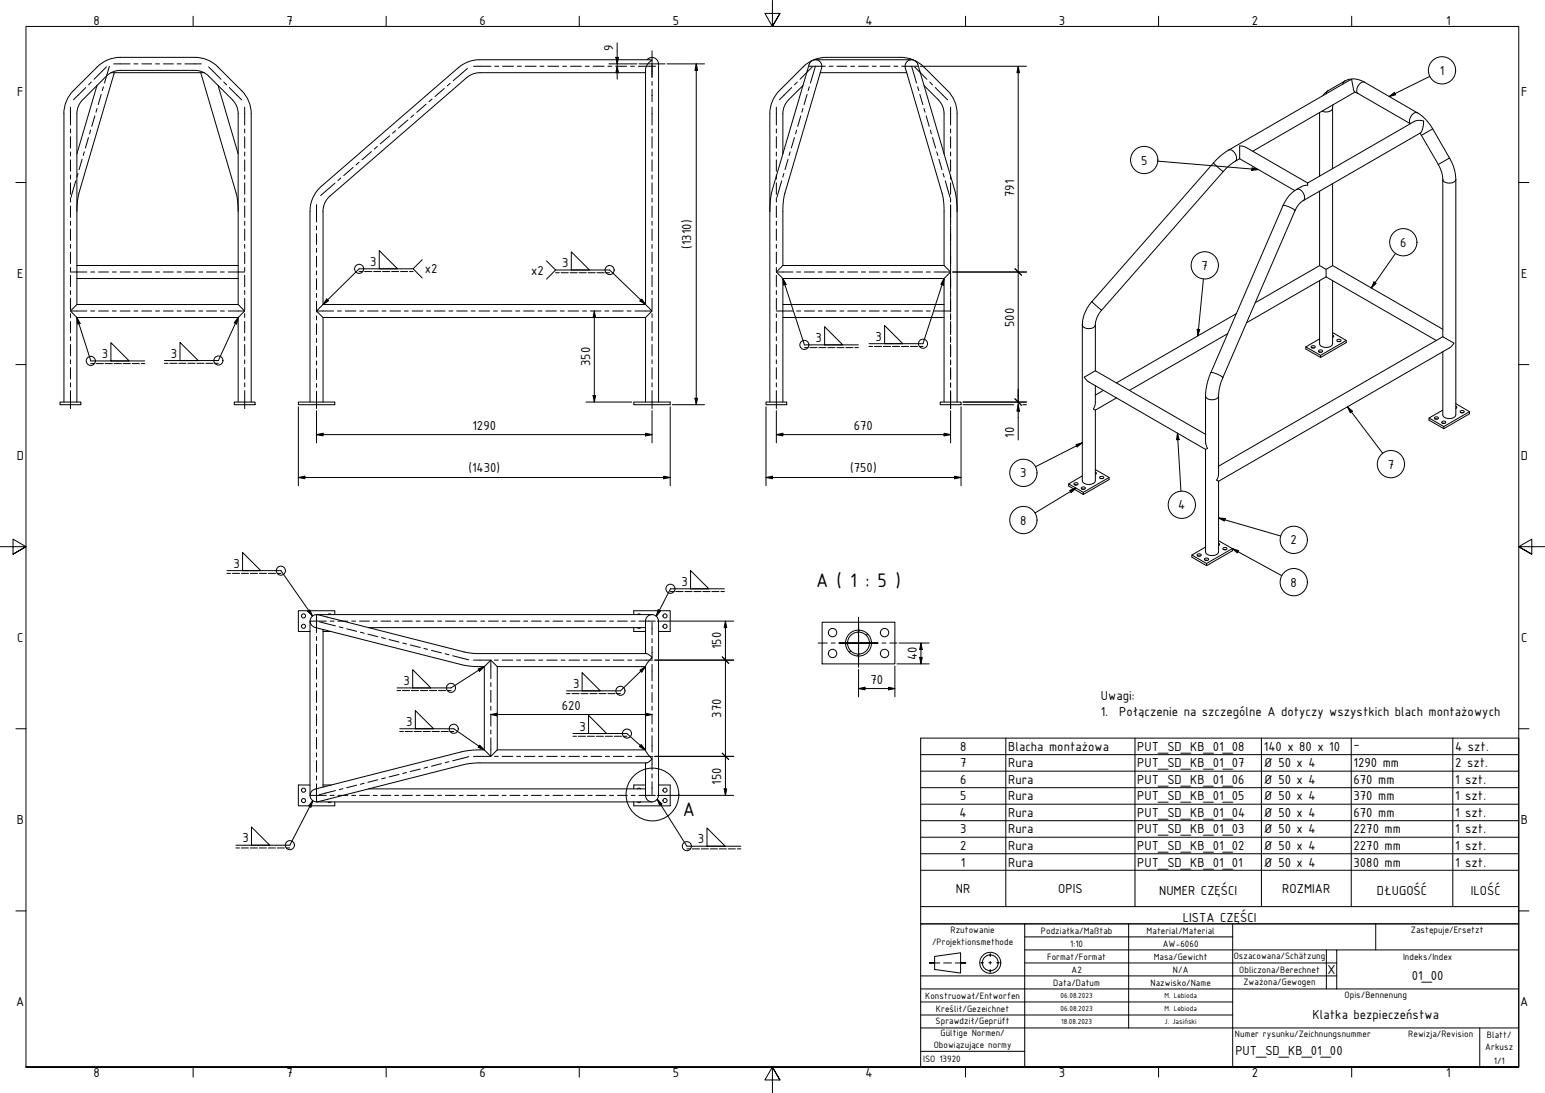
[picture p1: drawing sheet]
<svg xmlns="http://www.w3.org/2000/svg" width="594mm" height="420mm" viewBox="0 0 594 420" stroke-linecap="round" stroke-linejoin="round" font-family="sans-serif">
<!-- layer: Hatch (ISO) -->
<path d="M326 246.8l-.8 .8M327.2 250.1l-.6 .6M330.4 251.4l-.7 .7M330.6 242.3l-.8 .8M333.6 243.7l-.5 .6M335.1 246.7l-.8 .8" fill="none" stroke="#000" stroke-width=".38"/>
<!-- layer: Visible (ISO) -->
<g fill="none" stroke="#000" stroke-width=".38">
<path d="M31.8 38.4a7.5 7.5 0 0 0-2.2 5.3v73.4M37.3 32.9l-7.7 26.3M37.4 25.7l-9.2 9.1a12.5 12.5 0 0 0-3.6 8.9M42.7 27.9h35.8M44 27.9l-13.7 46.4-.5 3-.2 3.9M74.9 22h-28.7a12.5 12.5 0 0 0-8.8 3.7M74.9 27.1h-28.7a7.5 7.5 0 0 0-5.3 2.2l-9.1 9.1M74.9 22a12.5 12.5 0 0 1 8.9 3.7M74.9 27.1a7.5 7.5 0 0 1 5.3 2.2l9.2 9.1a7.6 7.6 0 0 1 2.2 5.3v73.4M77.2 27.9l13.6 46.4 .6 3 .2 3.9M83.8 25.7l9.1 9.1a12.5 12.5 0 0 1 3.7 8.9v110.9M83.9 32.9l7.7 26.3"/>
<path d="M248.2 27.9h-63.6a7.8 7.8 0 0 0-5.1 1.9l-52.7 45.6a7.5 7.5 0 0 0-2.6 5.8v35.9M248.8 23a2.49 2.49 0 0 1 2.7-.8 2.49 2.49 0 0 1 1.7 2.4M253.2 24.6v130M299.7 34.8a12.5 12.5 0 0 0-3.7 8.9v110.9M308.8 32.9l-5.6 5.5a7.5 7.5 0 0 0-2.2 5.3v15.5M308.8 25.7l-9.1 9.2M311.1 24.8l-14.3 48.9-.6 3.5-.2 4M311.1 24.8a2.49 2.49 0 0 1 3.1-1.7 2.49 2.49 0 0 1 1.7 3.1l-14.4 49.4-.5 4.6v21.9M313.5 23h37M315.4 27.9h33.3M352.9 24.8a2.49 2.49 0 0 0-3.1-1.7 2.49 2.49 0 0 0-1.7 3.1l14.4 49.4 .5 4.6v21.9M352.9 24.8l14.3 48.5 .6 3.9 .2 4"/>
<path d="M355.2 25.7l9.2 9.1a12.5 12.5 0 0 1 3.6 8.9v110.9M355.2 25.7a12.5 12.5 0 0 0-8.8-3.7h-28.7a12.5 12.5 0 0 0-8.9 3.7M355.3 32.9l5.5 5.5M360.8 38.4a7.5 7.5 0 0 1 2.2 5.3v15.5M508.7 36.8l1.7-1.8 6.8-3.9a7.4 7.4 0 0 1 7.5 .5l20.3 11.8a16.6 16.6 0 0 1 5.9 6.1l6.5 11.2a17.3 17.3 0 0 1 2.4 8.3v90.5a2.89 2.89 0 0 1-5 0v-24.3M521 35.4l-39.3 22.7M24.6 43.7v110.9M507.4 43.3v24.4M512.6 40.3l-.2 24.5M542.3 47.6l-20.1-11.7a1.76 1.76 0 0 1-1.7-1.5l-.7-3.8-47.3 27.1a23.9 23.9 0 0 0-5.9 5l-46.7 53.2a14.3 14.3 0 0 0-3.7 9v59.9a2.89 2.89 0 0 0 5 0v-27.1M546 51.2l7 12a11.8 11.8 0 0 1 1.8 5.8v60.4M476.7 61l-3.1 1.9-3 2.7-47 53.6a8.9 8.9 0 0 0-2.4 5.7v17.6"/>
<path d="M476.7 61v-4.9l1.3 .1 24.8 14.1M476.7 61l21.2 12.3M502.8 70.3l41-23.6a4.9 4.9 0 0 1 3.6-.2l-.3 2.8-.9 1.8-45.1 26a8 8 0 0 0-3.2 3.9l-27.7 64.2a19 19 0 0 0-1.6 7v30.2l-.8 2.2 .8 .4 88.9-51.4 1.5-1.7-4.2-2.5M502.8 70.3v.9l-2.2 .4-1.9 1.2a12.8 12.8 0 0 0-5.3 6.2l-27.8 64.2a22.9 22.9 0 0 0-2.1 9v17.9l.8 2.2-.8 .5M507.4 73.5v28.6M512.4 70.6v31.5M29.6 117.1l-2.5 2.5 2.5 2.5M29.6 117.1h62l2.5 2.5-2.5 2.5h-62M29.6 107.1h62M29.6 102.1h62M248.2 117.1v-90.3a4.8 4.8 0 0 1 2.5-3.6l-.7-.2h-65.4a12.6 12.6 0 0 0-8.4 3l-52.7 45.6a12.6 12.6 0 0 0-4.3 9.6v73.4M248.2 117.1l2.5 2.5-2.5 2.5"/>
<path d="M248.2 117.1h-124l-2.5 2.5 2.5 2.5h124M301 107.1v47.5M301 117.1h62M363 102.1l2.5 2.5-2.5 2.5M363 102.1h-62l-2.5 2.5 2.5 2.5h62M363 107.1v47.5M507.4 107.9v24.2a2.89 2.89 0 0 0 5 0v-24.2M507.4 102.1l2.5 1.4v2.9M507.4 102.1l-24.8 14.3M509.9 106.4l-30.6 17.7M509.9 106.4l42.4 24.5M512.4 102.1l-2.5 1.4"/>
<path d="M512.4 102.1l42.4 24.5M29.6 122.1v32.5M91.6 122.1v32.5M124.2 122.1v32.5M248.2 122.1v32.5M301 122.1h62M472.1 128.3l-37.8 21.8M475.4 120.6l-46.1 26.6M502.1 133.4l5.7 3.2M504.3 133.1l.5-.2a.58 .58 0 0 1 .8 0 .58 .58 0 0 1 0 .8 .58 .58 0 0 1-.8 .1l-.5-.2zM504.6 133.7h.7M507 134.8a.74 .74 0 0 1 .9-.4 .74 .74 0 0 1 .5 .9l-1.1 .1z"/>
<path d="M507.4 135.4h.7M507.4 130.3l-5.3 3.1v.8l5.7 3.2v-.8l9.9-5.7M512.4 128.8l.4 .5-.4 .3M512.4 127.8l5.3 3.1v.8l-9.9 5.7M514.1 130.7l.6-.3a.58 .58 0 0 1 .8 .1 .58 .58 0 0 1 0 .7 .58 .58 0 0 1-.8 .1l-.4-.1zM514.5 131.3h.7M554.8 129.4l-86.2 49.8M23.1 154.6h8v1h-8zM90.1 154.6h8v1h-8zM114.7 154.6h14v1h-14zM243.7 154.6h14v1h-14zM294.5 154.6h8v1h-8z"/>
<path d="M361.5 154.6h8v1h-8zM421.2 148.3v6.7l-.8 2.2 .8 .5M421.2 142.5l-4.3 2.5 1.3 1.5 45.3 26.3M421.2 142.5l42.3 24.5M424.3 150.1l-3.1 1.8M429.3 153l-8.1 4.7M554.8 157.7l-5.3 3v.8l5.7 3.3v-.8l9.8-5.7M559.8 156.2l.4 .3-.4 .5M559.8 155.2l5.2 3.1v.8l-9.8 5.7M561.5 158l.6-.2a.58 .58 0 0 1 .8 0 .58 .58 0 0 1 0 .8 .58 .58 0 0 1-.8 .1l-.5-.2zM561.8 158.6h.8M463.5 172.8v39.3a2.89 2.89 0 0 0 5.1 0v-27.1"/>
<path d="M549.5 160.7l5.7 3.3M551.6 160.5a.75 .75 0 0 1 .9-.3 .75 .75 0 0 1 .5 .8l-1.1 .1zM552 161.1h.7M554.5 162.1a.68 .68 0 0 1 .9-.4 .68 .68 0 0 1 .3 1h-1.1zM554.8 162.7h.7M410.9 186l5.7 3.3M413 185.8l.6-.2a.57 .57 0 0 1 .7 0 .57 .57 0 0 1 .1 .7 .57 .57 0 0 1-.8 .2l-.6-.3zM413.3 186.4h.8M415.9 187.4l.5-.2a.58 .58 0 0 1 .8 0 .58 .58 0 0 1 0 .8 .58 .58 0 0 1-.7 .1l-.6-.2zM416.2 188h.7M416.2 183l-5.3 3v.8l5.7 3.3v-.8l9.9-5.7M421.2 181.5l.4 .4-.4 .4"/>
<path d="M421.2 180.5l5.3 3.1v.8l-9.9 5.7M423 183.2l.5-.1a.6 .6 0 0 1 .8 .1 .6 .6 0 0 1-.1 .8 .6 .6 0 0 1-.8 0l-.5-.3zM423.3 184h.7M458.3 213.4l5.6 3.2M460.4 213.1l.5-.2a.57 .57 0 0 1 .8 0 .57 .57 0 0 1 .1 .8 .57 .57 0 0 1-.8 .1l-.7-.3zM460.7 213.7h.8M463.2 214.8l.6-.3a.58 .58 0 0 1 .8 .1 .58 .58 0 0 1 0 .7 .58 .58 0 0 1-.8 .1l-.6-.2zM463.5 215.4h.8M463.5 210.3l-5.2 3.1v.8l5.6 3.3v-.9l10-5.7M468.6 208.9l.4 .4-.4 .4M468.6 207.9l5.3 3v.8l-10 5.8M470.3 210.7l.6-.2a.57 .57 0 0 1 .7 0 .57 .57 0 0 1 .1 .8 .57 .57 0 0 1-.8 0l-.6-.2z"/>
<path d="M470.6 211.3h.8M119.2 238.8v67M121.7 236.3h129M126.1 236.3l.6-.3 .6 .3M128.7 236.3v-1.5h-14v7.9h4.5M243.7 236.3v-1.5h14v7.9h-4.5M245.1 236.3l.6-.3 .6 .3M316.1 239.2h28v16h-28zM124.2 242v60.5M124.2 242.7h3.1M141.7 241.3h106.5M186.2 256.3l-4.1-.1-4.1-.5-56.9-14.5a2.49 2.49 0 0 1-1.8-3.1 2.49 2.49 0 0 1 3-1.8l58.2 14.7 2.8 .2h65.3l1.3 .8a.76 .76 0 0 1 .7 .7 .76 .76 0 0 1-.6 .8l-1.8 2.5v32.4l1.9 2.7a.76 .76 0 0 1 .5 .9 .76 .76 0 0 1-.8 .6l-1.1 .7h-65l-3.2 .2-58.2 14.7a2.49 2.49 0 0 1-3-1.8 2.49 2.49 0 0 1 1.8-3l56.6-14.4 3.9-.6 4.6-.1"/>
<path d="M191.2 256.3h57M243.7 241.3v1.4h4.5M245.1 241.2l.6 .3 .6-.3M248.2 251.2v-12.5a2.5 2.5 0 0 1 2.5-2.4 2.5 2.5 0 0 1 2.5 2.5v67a2.49 2.49 0 0 1-2.5 2.5 2.49 2.49 0 0 1-2.5-2.5v-12.5M186.2 288.3l2.5 2.5 2.5-2.5M186.2 288.3v-32l2.5-2.5 2.5 2.5v32M191.2 288.3h57M119.2 301.8h-4.5v8h14v-1.5M121.7 308.3h129M124.2 301.8h3.1M126.1 308.2l.6 .3 .6-.3M141.7 303.2h106.5"/>
<path d="M245.1 308.2l.6 .3 .6-.3M245.1 303.3l.6-.3 .6 .3M248.2 301.8h-4.5v1.4M253.2 301.8h4.5v8h-14v-1.5"/>
<circle cx="116.7" cy="236.8" r=".79"/>
<circle cx="255.7" cy="236.8" r=".79"/>
<circle cx="116.7" cy="240.8" r=".79"/>
<circle cx="255.7" cy="240.8" r=".79"/>
<circle cx="320.1" cy="251.2" r="1.61"/>
<circle cx="320.1" cy="243.2" r="1.61"/>
<circle cx="330.1" cy="247.2" r="5"/>
<circle cx="330.1" cy="247.2" r="4.2"/>
<circle cx="340.1" cy="251.2" r="1.61"/>
<circle cx="340.1" cy="243.2" r="1.61"/>
<circle cx="116.7" cy="303.8" r=".79"/>
<circle cx="116.7" cy="307.7" r=".79"/>
<circle cx="255.7" cy="303.8" r=".79"/>
<circle cx="255.7" cy="307.7" r=".79"/>
</g>
<!-- layer: Visible Narrow (ISO) -->
<g fill="none" stroke="#000" stroke-width=".38">
<path d="M510.7 34.9l-.8 1.2M517.2 31.1l-.9 1.2M524.7 31.6a2.88 2.88 0 0 0-2.5 4.3M472.5 57.7a2.91 2.91 0 0 1 3 3.2l-.5 1.1M512.4 41.6a2.9 2.9 0 0 1-4 1.1M545 43.4a2.9 2.9 0 0 0-3 3.2l.3 1M550.9 49.5l-4.3 2.5M466.6 62.7l3.8 3.2M493.4 79l2.6 .7 1.9 1.3M498.7 72.8a2.99 2.99 0 0 1 2.6 4.2l-.2 .1M554.8 69a2.95 2.95 0 0 0 4.3 1l.7-1M557.4 60.7l-4.4 2.5"/>
<path d="M419.9 115.9l3.7 3.3M416.2 124.9a2.89 2.89 0 0 0 5 0M463.5 152.2a2.89 2.89 0 0 0 5.1 0M465.6 143.2l2.9 .8 1.7 1.2"/>
</g>
<!-- layer: Detail Boundary (ISO) -->
<circle cx="250.9" cy="305.4" r="10.1" fill="none" stroke="#000" stroke-width=".38"/>
<!-- layer: Symbol (ISO) -->
<g fill="none" stroke="#000" stroke-width=".38">
<path d="M534.2 37.1l2-1.6 .4 .9zM549.8 29.4l-15.6 7.7M445.2 61.9l38.7 3.3M481.4 64.5l2.5 .7-2.6 .3zM145.8 96.3l7.1 7h-7.1zM162.3 99.8l-3.4 3.5 3.4 3.6M219.7 96.8l7 7h-7zM536.6 97.4l-9.3 13.3M125.6 114.9l.7 .7-2.1 1.5zM138.1 104.4h1.4M140.2 104.4h2.7M143.7 104.4h2.7"/>
<path d="M147.1 104.4h2.8M150.6 104.4h2.7M154 104.4h2.8M157.5 104.4h1.4M158.9 103.3h-20.8l-13.9 13.8M210.1 100.3l3.5 3.5-3.5 3.5M213.6 103.8h20.8l13.8 13.3M213.6 104.8h1.5M215.7 104.8h2.8M219.2 104.8h2.8M222.6 104.8h2.8M226.1 104.8h2.8"/>
<path d="M229.6 104.8h2.7M233 104.8h1.4M246.8 115l1.4 2.1-2.1-1.4zM301 107.1l1.3 2.2-1 .3zM301 107.1l4 12.4M305.1 119.7l4.2 12.9h20.8M359 119.7l-4.1 12.4h-20.7M363 107.1l-.3 2.5-.9-.3zM363 107.1l-4 12.4M462.7 107.2l-2.1 21.9M528.3 108.4l.8 .5-1.8 1.8zM29.6 122.1l1.2 2.2-1 .3z"/>
<path d="M29.6 122.1l5.3 16.6h20.8M34.9 139.8h1.4M37 139.8h2.8M40.4 139.8h2.8M42.7 131.7l7 7h-7zM43.9 139.8h2.8M47.3 139.8h2.8M50.8 139.8h2.8M54.3 139.8h1.4M63.2 139.7h1.4M65.3 139.7h2.8M68.8 139.7h2.7"/>
<path d="M69.2 131.6l7 7h-7zM72.2 139.7h2.8M75.7 139.7h2.8M79.1 139.7h2.8M82.6 139.7h1.4M91.6 122.1l-.6 2.4-.9-.4zM91.6 122.1l-7.6 16.5h-20.8M309.3 133.6h1.4M311.4 133.6h2.7M314.9 133.6h2.7M317.1 125.6l7 7h-7zM318.3 133.6h2.8"/>
<path d="M321.8 133.6h2.7M325.2 133.6h2.8M328.7 133.6h1.4M334.2 133.2h1.3M336.2 133.2h2.8M339.7 133.2h2.7M340.1 125.1l7 7h-7zM343.1 133.2h2.8M346.6 133.2h2.8M350.1 133.2h2.7M353.5 133.2h1.4M460.3 126.6l1 .1-.7 2.4z"/>
<path d="M518.1 156.4l1.9 1.7-.8 .6zM518.1 156.4l13.6 17.8M413.7 170.9l2.5-.7-2 1.6zM416.2 170.2l-18.1 9.2M452.8 166.5l.6 2.5-1 .1zM452.8 166.5l1.3 22.3M411.3 188.5l2.4-.9-1.8 1.8zM413.7 187.6l-15.7 9.6M468.6 199.1l2.5 .2-.3 1zM468.6 199.1l23.9 7M87.3 219.4h20.7l12.2 17.4M93.3 212.4l7 7h-7z"/>
<path d="M265.5 219.3l7.1 7h-7.1zM473.9 210.9l2.4 .8-.5 .8zM473.9 210.9l19 10.4M87.3 220.4h1.4M89.4 220.4h2.7M92.8 220.4h2.8M96.3 220.4h2.7M99.7 220.4h2.8M103.2 220.4h2.7M106.6 220.4h1.4M118.3 235l.8-.5 1.1 2.3zM253 234.4l1 .5-1.7 2z"/>
<path d="M257.8 227.4h1.4M259.9 227.4h2.7M263.3 227.4h2.8M266.8 227.4h2.8M270.3 227.4h2.7M273.7 227.4h2.8M277.2 227.4h1.4M278.6 226.3h-20.8l-5.5 10.6M158.7 257.4l7 7h-7zM183.8 257.2l2.4-.9-1.8 1.7zM186.2 256.3l-12.8 8.1h-20.7M223.8 258.6l7 7h-7z"/>
<path d="M246.1 257.6l2.1-1.3-1.4 2zM248.2 256.3l-9.6 9.3h-20.8M152.7 265.5h1.4M154.7 265.5h2.8M158.2 265.5h2.8M159.7 273.2l7 6.9h-7zM161.6 265.5h2.8M165.1 265.5h2.8M168.6 265.5h2.7M172 265.5h1.4M217.8 266.6h1.4M219.9 266.6h2.8"/>
<path d="M223.4 266.6h2.7M226.3 275l7 7h-7zM226.8 266.6h2.8M230.3 266.6h2.7M233.8 266.6h2.7M237.2 266.6h1.4M153.7 280.1h20.8l11.7 8.2M153.7 281.2h1.4M155.8 281.2h2.8M159.2 281.2h2.8M162.7 281.2h2.8M166.2 281.2h2.7"/>
<path d="M169.6 281.2h2.8M173.1 281.2h1.4M184.4 286.4l1.8 1.9-2.3-1zM220.3 282h20.8l7 6.3M220.3 283h1.4M222.4 283h2.7M225.8 283h2.8M229.3 283h2.8M232.8 283h2.7M236.2 283h2.8M239.7 283h1.4M246.6 286.2l1.5 2.1-2.2-1.3z"/>
<path d="M354 290.1h230M354 296.4h230M386.8 283.7v64.8M436.4 283.7v64.8M485 283.7v64.8M519.6 283.7v64.8M558.6 283.7v64.8M96.7 317.9l7 7h-7zM120.3 307.8l-.7 2.5-.9-.5zM120.3 307.8l-8.9 17.1h-20.7M252.7 307.2l1.8 1.9-.9 .5zM252.7 307.2l11.4 18.1h20.8"/>
<path d="M271.9 318.3l7 7h-7zM354 302.8h230M354 309.1h230M354 315.5h230M90.7 326h1.4M92.8 326h2.7M96.2 326h2.8M99.7 326h2.7M103.2 326h2.7M106.6 326h2.8M110.1 326h1.3M264.1 326.3h1.4"/>
<path d="M266.2 326.3h2.8M269.6 326.3h2.8M273.1 326.3h2.8M276.5 326.3h2.8M280 326.3h2.8M283.5 326.3h1.4M354 334.5h230v-50.8h-230v64.8M354 321.8h230M354 328.2h230M584 334.5v14h-230M354 348.5v6.6h230v-6.6"/>
<circle cx="554.5" cy="27" r="5.2"/>
<circle cx="440" cy="61.5" r="5.2"/>
<circle cx="539.6" cy="93.1" r="5.2"/>
<circle cx="138.1" cy="103.3" r="1.75"/>
<circle cx="234.4" cy="103.8" r="1.75"/>
<circle cx="463.2" cy="102" r="5.2"/>
<circle cx="34.9" cy="138.7" r="1.75"/>
<circle cx="84" cy="138.6" r="1.75"/>
<circle cx="309.3" cy="132.6" r="1.75"/>
<circle cx="354.9" cy="132.1" r="1.75"/>
<circle cx="534.8" cy="178.4" r="5.2"/>
<circle cx="393.5" cy="181.8" r="5.2"/>
<circle cx="393.5" cy="199.9" r="5.2"/>
<circle cx="454.4" cy="194" r="5.2"/>
<circle cx="108" cy="219.4" r="1.75"/>
<circle cx="497.5" cy="207.5" r="5.2"/>
<circle cx="257.8" cy="226.3" r="1.75"/>
<circle cx="497.5" cy="223.8" r="5.2"/>
<circle cx="173.4" cy="264.4" r="1.75"/>
<circle cx="238.6" cy="265.6" r="1.75"/>
<circle cx="174.5" cy="280.2" r="1.75"/>
<circle cx="241.1" cy="282" r="1.75"/>
<circle cx="111.5" cy="324.9" r="1.75"/>
<circle cx="264.1" cy="325.3" r="1.75"/>
</g>
<!-- layer: Border (ISO) -->
<g fill="none" stroke="#000" stroke-width=".38">
<path d="M74.3 6.2v4M148.5 6.2v4M222.7 6.2v4M297 .1v10.1l-2.9-5h5.8l-2.9 5 2.9-5M371.3 6.2v4M445.5 6.2v4M519.7 6.2v4M6.1 70.2h3.9M584 70.2h3.9M6.1 140.2h3.9M584 140.2h3.9M0 210.1h10l-5-2.8v5.7l5-2.9-5 2.9"/>
<path d="M594 210.1h-10l5-2.8v5.7l-5-2.9 5 2.9M6.1 280.1h3.9M584 280.1h3.9M6.1 350.2h3.9M584 350.2h3.9M10 410.2v-400h574v400h-574h574M74.3 410.2v3.9M148.5 410.2v3.9M222.7 410.2v3.9M299.9 415.1l-2.9-4.9 2.9 4.9h-5.8l2.9-4.9v10M371.3 410.2v3.9M445.5 410.2v3.9"/>
<path d="M519.7 410.2v3.9"/>
</g>
<!-- layer: Title (ISO) -->
<g fill="none" stroke="#000" stroke-width=".38">
<path d="M354 355.1h230v55.1h-230zM394 355.1v55.1M434 355.1v40M474 355.1v55.1M529 355.1v10.1M354 375.1h160M359.4 370.2h-2h4M359.4 367.7l10-1.4v7.8l-10-1.4zM362.9 370.2h3M367.3 370.2h4.1h-2M377.7 370.1h-.5h1M380.3 370.1h.9"/>
<path d="M380.8 372.7v1v-.5M380.8 366.6v1v-.5M380.8 369.6v1M383.8 370.1h-.5h1M394 365.2h120v15h-160M394 370.2h120M394 360.2h80M510 365.2v15M514 365.2h70M354 395.1h230M354 390.2h120M354 385.2h120"/>
<path d="M514 380.2h70M569 395.1v15.1M354 404.1h40"/>
<circle cx="380.8" cy="370.1" r="4"/>
<circle cx="380.8" cy="370.1" r="3.1"/>
</g>
<!-- layer: Dimension (ISO) -->
<g fill="none" stroke="#000" stroke-width=".38">
<path d="M237.3 16.5v13.9M234.1 24.6h10.8M236.8 22h1l-.5 2.6zM237.3 25.5l.5 2.4h-1zM256.5 24.6h14.4M267.7 24.6l.5 2.5h-1zM267.7 24.6v131M353.8 25.5h40.9M391.5 25.5v143.6M391.5 25.5l.5 2.4h-1zM228.5 119.6l.5 2.5h-1zM228.5 119.6v35"/>
<path d="M366.3 104.6h28.4M390.3 103.3l2.5 2.5M114.7 156.4v30.3M121.7 157.9v12.4M225.4 154.6h17.5M228 152h1l-.5 2.6zM250.7 157.9v12.4M257.7 156.4v30.3M258.5 155.6h12.4M267.2 153.1h1l-.5 2.5zM294.5 156.4v30.3M298.5 157.9v12.4"/>
<path d="M365.5 157.9v12.4M369.5 156.4v30.3M370.3 154.6h24.4M370.3 155.6h19.5M390.3 153.3l2.5 2.5M391.5 155.6l.5 2.4h-1zM391.5 149.5v5.1M393.3 155.6h1.4M121.7 167.1l2.5-.6v1.1zM121.7 167.1h129M248.2 166.5l2.5 .6-2.5 .5zM298.5 167.1l2.5-.6v1.1z"/>
<path d="M298.5 167.1h67M363 166.5l2.5 .6-2.5 .5zM114.7 183.6l2.5-.5v.9zM114.7 183.6h143M255.2 183.1l2.5 .5-2.5 .4zM294.5 183.6l2.5-.5v.9zM294.5 183.6h75M367 183.1l2.5 .5-2.5 .4zM252.8 238.8h29.3M278.9 238.8v67M278.9 238.8l.5 2.5h-1zM251.7 253.8h30.4"/>
<path d="M277.7 252.5l2.5 2.5M330.1 257.4v10.5M344.1 256v11.9M344.9 255.2h12.4M345.7 247.2h11.6M353.6 252.7h1l-.5 2.5zM354.1 247.2l.5 2.5h-1zM354.1 247.2v8M188.7 274.7l2.5-.5v1zM188.7 274.7h62M248.2 274.2l2.5 .5-2.5 .5zM330.1 264.7l2.5-.5v1z"/>
<path d="M330.1 264.7h14M341.6 264.2l2.5 .5-2.5 .5zM251.7 290.8h30.4M277.7 289.5l2.5 2.5M252.8 305.8h29.3M278.4 303.2h1l-.5 2.6z"/>
</g>
<g fill="#000">
<path d="M236.8 22h1l-.5 2.6zM237.3 25.5l.5 2.4h-1zM267.7 24.6l.5 2.5h-1zM391.5 25.5l.5 2.4h-1zM228.5 119.6l.5 2.5h-1zM228 152h1l-.5 2.6zM267.2 153.1h1l-.5 2.5zM391.5 155.6l.5 2.4h-1zM121.7 167.1l2.5-.6v1.1zM248.2 166.5l2.5 .6-2.5 .5zM298.5 167.1l2.5-.6v1.1zM363 166.5l2.5 .6-2.5 .5z"/>
<path d="M114.7 183.6l2.5-.5v.9zM255.2 183.1l2.5 .5-2.5 .4zM294.5 183.6l2.5-.5v.9zM367 183.1l2.5 .5-2.5 .4zM278.9 238.8l.5 2.5h-1zM353.6 252.7h1l-.5 2.5zM354.1 247.2l.5 2.5h-1zM188.7 274.7l2.5-.5v1zM248.2 274.2l2.5 .5-2.5 .5zM330.1 264.7l2.5-.5v1zM341.6 264.2l2.5 .5-2.5 .5zM278.4 303.2h1l-.5 2.6z"/>
</g>
<!-- layer: Centerline (ISO) -->
<g fill="none" stroke="#000" stroke-width=".38">
<path d="M33 33.7l-4.8 4.7M35.1 31.5l-1.1 1.1M38.9 36.3l-1.2 4M39.8 33.4l-.5 1.4M40.9 25.7l-4.7 4.8M42.1 25.5l-1.9 6.4M43.7 24.6h6.3M51.5 24.6h1.5M54.5 24.6h3.8M59.8 24.6h1.5M62.8 24.6h3.8M68.1 24.6h1.5"/>
<path d="M71.1 24.6h6.3M80.2 25.7l4.8 4.8M86 31.5l1.1 1.1M88.2 33.7l4.7 4.7M166.1 38.1l-1.1 1M170.9 34l-3.6 3.1M173.1 32l-1.1 1M179.7 26.3l-5.5 4.7M182.1 25.5h6.7M190.3 25.5h1.5M193.3 25.5h4.1M199 25.5h1.4"/>
<path d="M202 25.5h4.2M207.6 25.5h1.6M210.6 25.5h4.2M216.4 25.5h1.5M219.4 25.5h4.2M225.1 25.5h1.5M228.1 25.5h4.2M233.8 25.5h1.5M236.7 25.5h4.2M242.5 25.5h1.4M245.5 25.5h6.7M250.7 25v4.8"/>
<path d="M250.7 31.3v1.5M250.7 34.3v4.8M304.4 33.7l-4.7 4.7M306.6 31.5l-1.1 1.1M310.3 36.3l-1.1 4M311 25.5h6.3M311.2 33.4l-.4 1.4M312.3 25.7l-4.7 4.8M313.5 25.5l-1.9 6.4M318.8 25.5h1.5M321.8 25.5h3.8M327.1 25.5h1.5"/>
<path d="M330.1 25.5h3.8M335.4 25.5h1.5M338.4 25.5h3.8M343.7 25.5h1.5M346.7 25.5h6.3M350.6 25.5l1.8 6.4M351.7 25.7l4.7 4.8M352.8 33.4l.5 1.4M353.7 36.3l1.2 4M357.5 31.5l1.1 1.1M359.6 33.7l4.7 4.7M27.1 41.2v6.9"/>
<path d="M27.1 49.6v1.5M27.1 52.6v4.3M27.1 58.5v1.4M32.4 58.3l-.4 1.5M34 52.9l-1.2 4M34.9 50l-.5 1.5M36.5 44.6l-1.2 4M37.3 41.7l-.4 1.4M94.1 41.2v6.9M94.1 49.6v1.5M94.1 52.6v4.3M94.1 58.5v1.4"/>
<path d="M142.8 58.3l-3.6 3.1M145.1 56.3l-1.2 1M149.8 52.2l-3.6 3.1M152.1 50.2l-1.1 1M156.8 46.1l-3.6 3.1M159.1 44.2l-1.1 1M163.8 40.1l-3.6 3.1M250.7 41.2v6.9M250.7 49.6v1.5M250.7 52.6v4.3M250.7 58.5v1.4M298.5 41.2v6.9"/>
<path d="M298.5 49.6v1.5M298.5 52.6v4.3M298.5 58.5v1.4M303.8 58.3l-.4 1.5M305.5 52.9l-1.2 4M306.3 50l-.4 1.5M307.9 44.6l-1.2 4M308.8 41.7l-.5 1.4M355.3 41.7l.4 1.4M356.1 44.6l1.2 4M357.7 50l.4 1.5M358.6 52.9l1.2 4"/>
<path d="M360.2 58.3l.4 1.5M365.5 41.2v6.9M365.5 49.6v1.5M365.5 52.6v4.3M365.5 58.5v1.4M27.1 61.5v4.3M27.1 67.3v1.5M27.1 70.3v4.4M27.1 76.2v1.5M27.1 79.2v4.4M29.1 69.5l-1.8 6.5M30 66.7l-.4 1.4"/>
<path d="M31.6 61.2l-1.2 4M94.1 61.5v4.3M94.1 67.3v1.5M94.1 70.3v4.4M94.1 76.2v1.5M94.1 79.2v4.4M121.7 78.7v6.6M128.8 70.4l-5.5 4.8M131.1 68.4l-1.2 1M135.8 64.3l-3.6 3.2M138.1 62.4l-1.2 1M250.7 61.5v4.3"/>
<path d="M250.7 67.3v1.5M250.7 70.3v4.4M250.7 76.2v1.5M250.7 79.2v4.4M298.5 61.5v4.3M298.5 67.3v1.5M298.5 70.3v4.4M298.5 76.2v1.5M298.5 79.2v4.4M300.6 69.5l-1.9 6.5M301.4 66.7l-.4 1.4M303 61.2l-1.2 4"/>
<path d="M361 61.2l1.2 4M362.6 66.7l.4 1.4M363.5 69.5l1.8 6.5M365.5 61.5v4.3M365.5 67.3v1.5M365.5 70.3v4.4M365.5 76.2v1.5M365.5 78.7v7.9M27.1 85.1v1.5M27.1 88.1v4.3M27.1 93.9v1.5M27.1 96.9v4.4"/>
<path d="M94.1 85.1v1.5M94.1 88.1v4.3M94.1 93.9v1.5M94.1 96.9v4.4M121.7 86.9v1.4M121.7 89.9v4.1M121.7 95.5v1.5M121.7 98.5v4.2M250.7 85.1v1.5M250.7 88.1v4.3M250.7 93.9v1.5M250.7 96.9v4.4"/>
<path d="M298.5 85.1v1.5M298.5 88.1v4.3M298.5 93.9v1.5M298.5 96.9v4.4M365.5 86.9v15.8M27.1 104.6h6.3M27.1 119.6h6.3M27.1 102.8v1.5M27.1 105.8v4.4M27.1 111.7v1.5M27.1 114.7v4.4M34.9 104.6h1.5"/>
<path d="M34.9 119.6h1.5M37.9 104.6h3.8M37.9 119.6h3.8M43.2 104.6h1.5M43.2 119.6h1.5M46.2 104.6h3.8M46.2 119.6h3.8M51.5 104.6h1.5M51.5 119.6h1.5M54.5 104.6h3.8M54.5 119.6h3.8M59.8 104.6h1.5"/>
<path d="M59.8 119.6h1.5M62.8 104.6h3.8M62.8 119.6h3.8M68.1 104.6h1.5M68.1 119.6h1.5M71.2 104.6h3.8M71.2 119.6h3.8M76.4 104.6h1.6M76.4 119.6h1.6M79.4 104.6h3.9M79.4 119.6h3.9M84.8 104.6h1.5"/>
<path d="M84.8 119.6h1.5M87.8 104.6h6.3M87.8 119.6h6.3M94.1 102.8v1.5M94.1 105.8v4.4M94.1 111.7v1.5M94.1 114.7v4.4M121.7 119.6h6.6M121.7 104.1v1.6M121.7 107.1v4.2M121.7 112.8v1.5M121.7 115.8v4.1"/>
<path d="M129.8 119.6h1.5M132.8 119.6h4M138.4 119.6h1.4M141.4 119.6h4M146.9 119.6h1.5M149.9 119.6h4.1M155.5 119.6h1.5M158.5 119.6h4.1M164 119.6h1.6M167 119.6h4.1M172.6 119.6h1.5M175.6 119.6h4.1"/>
<path d="M181.2 119.6h1.5M184.2 119.6h4M189.8 119.6h1.4M192.8 119.6h4M198.3 119.6h1.5M201.3 119.6h4.1M206.9 119.6h1.5M209.9 119.6h4.1M215.4 119.6h1.6M218.4 119.6h4.1M224 119.6h1.5M227 119.6h4.1"/>
<path d="M232.6 119.6h1.5M235.6 119.6h4M241.2 119.6h1.4M244.2 119.6h6.5M250.7 102.8v1.5M250.7 105.8v4.4M250.7 111.7v1.5M250.7 114.7v4.4M298.5 104.6h6.3M298.5 119.6h6.3M298.5 102.8v1.5M298.5 105.8v4.4"/>
<path d="M298.5 111.7v1.5M298.5 114.7v4.4M306.3 104.6h1.5M306.3 119.6h1.5M309.3 104.6h3.9M309.3 119.6h3.9M314.6 104.6h1.6M314.6 119.6h1.6M317.6 104.6h3.9M317.6 119.6h3.9M323 104.6h1.4M323 119.6h1.4"/>
<path d="M326 104.6h3.8M326 119.6h3.8M331.3 104.6h1.5M331.3 119.6h1.5M334.3 104.6h3.8M334.3 119.6h3.8M339.6 104.6h1.5M339.6 119.6h1.5M342.6 104.6h3.8M342.6 119.6h3.8M347.9 104.6h1.5M347.9 119.6h1.5"/>
<path d="M350.9 104.6h3.8M350.9 119.6h3.8M356.2 104.6h1.5M356.2 119.6h1.5M359.2 104.6h6.3M359.2 119.6h6.3M365.5 102.8v2.9M365.5 105.8v5.5M365.5 111.7v2.6M365.5 114.7v5.2M27.1 120.6v1.5M27.1 123.6v4.4"/>
<path d="M27.1 129.4v1.6M27.1 132.4v4.4M27.1 138.3v1.5M94.1 120.6v1.5M94.1 123.6v4.4M94.1 129.4v1.6M94.1 132.4v4.4M94.1 138.3v1.5M121.7 121.5v1.4M121.7 124.5v4.1M121.7 130.1v1.5M121.7 133.1v4.2"/>
<path d="M121.7 138.7v1.6M250.7 120.6v1.5M250.7 123.6v4.4M250.7 129.4v1.6M250.7 132.4v4.4M250.7 138.3v1.5M298.5 120.6v1.5M298.5 123.6v4.4M298.5 129.4v1.6M298.5 132.4v4.4M298.5 138.3v1.5M365.5 120.6v2.3"/>
<path d="M365.5 123.6v5M365.5 129.4v2.2M365.5 132.4v4.9M365.5 138.3v2M27.1 141.3v4.4M27.1 147.2v1.5M27.1 150.2v6.9M94.1 141.3v4.4M94.1 147.2v1.5M94.1 150.2v6.9M121.7 141.7v4.2M121.7 147.4v1.5"/>
<path d="M121.7 150.4v6.7M250.7 141.3v4.4M250.7 147.2v1.5M250.7 150.2v6.9M298.5 141.3v4.4M298.5 147.2v1.5M298.5 150.2v6.9M365.5 141.3v4.6M365.5 147.2v1.7M365.5 150.2v6.9M119.2 238.8h6.3M121.7 236.3v6.9"/>
<path d="M122.8 239l6.2 1.6M127 238.8h1.5M130 238.8h3.7M135.3 238.8h1.4M138.3 238.8h3.7M143.5 238.8h1.5M146.5 238.8h3.8M151.8 238.8h1.5M154.8 238.8h3.7M160.1 238.8h1.4M163.1 238.8h3.7M168.3 238.8h1.5"/>
<path d="M171.3 238.8h3.8M176.6 238.8h1.5M179.6 238.8h3.7M184.9 238.8h1.4M187.9 238.8h3.7M193.1 238.8h1.5M196.1 238.8h3.8M201.4 238.8h1.5M204.4 238.8h3.7M209.6 238.8h1.5M212.6 238.8h3.8M217.9 238.8h1.5"/>
<path d="M220.9 238.8h3.8M226.2 238.8h1.5M229.2 238.8h3.7M234.4 238.8h1.5M237.4 238.8h3.8M242.7 238.8h1.5M245.7 238.8h6.3M250.7 239.2v4.8M121.7 244.7v1.5M121.7 247.7v4.4M121.7 253.6v1.5M121.7 256.6v4.5"/>
<path d="M130.4 241l1.5 .3M133.3 241.7l3.8 1M138.6 243l1.4 .4M141.5 243.8l3.8 1M146.7 245.1l1.5 .4M149.6 245.9l3.8 .9M154.9 247.2l1.4 .3M157.8 247.9l3.8 1M163 249.3l1.5 .3M165.9 250l3.8 1M171.2 251.3l1.4 .4M174.1 252.1l6.2 1.5"/>
<path d="M182.1 253.8h6.5M188.7 253.8v7.1M190.1 253.8h1.5M193.1 253.8h4.1M198.6 253.8h1.6M201.6 253.8h4.1M207.2 253.8h1.5M210.2 253.8h4M215.8 253.8h1.4M218.8 253.8h4M224.3 253.8h1.5M227.3 253.8h4.1"/>
<path d="M232.8 253.8h1.6M235.8 253.8h4.1M241.4 253.8h1.5M244.4 253.8h6.5M250.7 245.5v1.5M250.7 248.5v4.8M250.7 255.4v6.3M121.7 262.6v1.5M121.7 265.6v4.4M121.7 271.5v1.5M121.7 274.5v4.4M188.7 262.4v1.5"/>
<path d="M188.7 265.4v4.6M188.7 271.5v1.5M188.7 274.5v4.6M250.7 263.2v1.5M250.7 266.2v3.8M250.7 271.5v1.5M250.7 274.5v3.8M250.7 279.8v1.5M121.7 280.5v1.4M121.7 283.5v4.4M121.7 289.4v1.5M121.7 292.4v4.4"/>
<path d="M121.7 298.3v1.5M145.3 299.8l-3.8 .9M148.2 299l-1.5 .4M153.4 297.7l-3.8 1M156.3 297l-1.4 .3M161.6 295.6l-3.8 1M164.5 294.9l-1.5 .4M169.7 293.5l-3.8 1M172.6 292.8l-1.4 .4M180.3 290.9l-6.2 1.6M182.1 290.8h6.5M188.7 280.6v1.6"/>
<path d="M188.7 283.6v7.2M190.1 290.8h1.5M193.1 290.8h4.1M198.6 290.8h1.6M201.6 290.8h4.1M207.2 290.8h1.5M210.2 290.8h4M215.8 290.8h1.4M218.8 290.8h4M224.3 290.8h1.5M227.3 290.8h4.1M232.8 290.8h1.6"/>
<path d="M235.8 290.8h4.1M241.4 290.8h1.5M244.4 290.8h6.5M250.7 282.8v6.3M250.7 291.2v4.8M250.7 297.5v1.5M119.2 305.8h6.3M121.7 301.3v7M127 305.8h1.5M129 303.9l-6.2 1.6M130 305.8h3.7M131.9 303.2l-1.5 .3"/>
<path d="M135.3 305.8h1.4M137.1 301.8l-3.8 1M138.3 305.8h3.7M140 301.1l-1.4 .4M143.5 305.8h1.5M146.5 305.8h3.8M151.8 305.8h1.5M154.8 305.8h3.7M160.1 305.8h1.4M163.1 305.8h3.7M168.3 305.8h1.5M171.3 305.8h3.8"/>
<path d="M176.6 305.8h1.5M179.6 305.8h3.7M184.9 305.8h1.4M187.9 305.8h3.7M193.1 305.8h1.5M196.1 305.8h3.8M201.4 305.8h1.5M204.4 305.8h3.7M209.6 305.8h1.5M212.6 305.8h3.8M217.9 305.8h1.5M220.9 305.8h3.8"/>
<path d="M226.2 305.8h1.5M229.2 305.8h3.7M234.4 305.8h1.5M237.4 305.8h3.8M242.7 305.8h1.5M245.7 305.8h6.3M250.7 300.5v4.8"/>
</g>
<!-- layer: Center Mark (ISO) -->
<path d="M250.7 19.5v10.1M245.7 24.6h10M330.1 237.2v10v-7.5M314.6 247.2h3.5M319.6 247.2h1.5M322.6 247.2h7.5h-7.5M330.1 254.7v-7.5v9.3M337.6 247.2h-7.5h7.5M339.1 247.2h1.5M342.1 247.2h2.8" fill="none" stroke="#000" stroke-width=".38"/>
<!-- layer: Symbol (ISO) -->
<g fill="#000">
<path d="M534.2 37.1l2-1.6 .4 .9zM481.4 64.5l2.5 .7-2.6 .3zM125.6 114.9l.7 .7-2.1 1.5zM246.8 115l1.4 2.1-2.1-1.4zM301 107.1l1.3 2.2-1 .3zM363 107.1l-.3 2.5-.9-.3zM528.3 108.4l.8 .5-1.8 1.8zM29.6 122.1l1.2 2.2-1 .3zM91.6 122.1l-.6 2.4-.9-.4zM460.3 126.6l1 .1-.7 2.4zM518.1 156.4l1.9 1.7-.8 .6zM413.7 170.9l2.5-.7-2 1.6z"/>
<path d="M452.8 166.5l.6 2.5-1 .1zM411.3 188.5l2.4-.9-1.8 1.8zM468.6 199.1l2.5 .2-.3 1zM473.9 210.9l2.4 .8-.5 .8zM118.3 235l.8-.5 1.1 2.3zM253 234.4l1 .5-1.7 2zM183.8 257.2l2.4-.9-1.8 1.7zM246.1 257.6l2.1-1.3-1.4 2zM184.4 286.4l1.8 1.9-2.3-1zM246.6 286.2l1.5 2.1-2.2-1.3zM120.3 307.8l-.7 2.5-.9-.5zM252.7 307.2l1.8 1.9-.9 .5z"/>
</g>
<g font-size="8.1">
<text x="313.8" y="225.6">A ( 1 : 5 )</text>
<text x="262.6" y="313.7">A</text>
</g>
<g font-size="5.4">
<text x="35.9" y="9.8">8</text>
<text x="110.1" y="9.8">7</text>
<text x="184.4" y="9.8">6</text>
<text x="258.7" y="9.8">5</text>
<text x="332.7" y="9.8">4</text>
<text x="407.1" y="9.8">3</text>
<text x="481.4" y="9.8">2</text>
<text x="556" y="9.8">1</text>
<text x="235.7" y="19.7" transform="rotate(-90 235.7 19.7)">9</text>
<text x="553.6" y="28.8">1</text>
<text x="6.6" y="36.9">F</text>
<text x="584.9" y="36.9">F</text>
<text x="438.7" y="63.3">5</text>
<text x="389.9" y="75.8" transform="rotate(-90 389.9 75.8)">791</text>
<text x="265.7" y="95.7" transform="rotate(-90 265.7 95.7)">(1310)</text>
<text x="538.4" y="94.9">6</text>
<text x="6.6" y="106.9">E</text>
<text x="142.3" y="102.3">3</text>
<text x="163.4" y="105.1">x2</text>
<text x="204.2" y="105.6">x2</text>
<text x="216.1" y="102.7">3</text>
<text x="462" y="103.8">7</text>
<text x="584.9" y="106.9">E</text>
<text x="389.9" y="125.7" transform="rotate(-90 389.9 125.7)">500</text>
<text x="313.5" y="131.6">3</text>
<text x="336.7" y="131.1">3</text>
<text x="39.2" y="137.7">3</text>
<text x="65.7" y="137.5">3</text>
<text x="226.9" y="140.7" transform="rotate(-90 226.9 140.7)">350</text>
<text x="181.7" y="165.5">1290</text>
<text x="328.3" y="165.5">670</text>
<text x="389.9" y="168.3" transform="rotate(-90 389.9 168.3)">10</text>
<text x="6.5" y="176.9">D</text>
<text x="584.8" y="176.9">D</text>
<text x="180.1" y="181.6">(1430)</text>
<text x="327" y="181.6">(750)</text>
<text x="392.3" y="183.6">3</text>
<text x="533.6" y="180.2">7</text>
<text x="453" y="195.8">4</text>
<text x="392.3" y="201.6">8</text>
<text x="496.3" y="209.3">2</text>
<text x="89.8" y="218.3">3</text>
<text x="262" y="225.3">3</text>
<text x="496.3" y="225.6">8</text>
<text x="6.6" y="246.9">C</text>
<text x="277.4" y="249.6" transform="rotate(-90 277.4 249.6)">150</text>
<text x="584.9" y="246.9">C</text>
<text x="352.5" y="253.8" transform="rotate(-90 352.5 253.8)">40</text>
<text x="155.2" y="263.4">3</text>
<text x="334.7" y="263.1">70</text>
<text x="220.3" y="264.5">3</text>
<text x="423.3" y="269">Uwagi:</text>
<text x="216" y="273.1">620</text>
<text x="277.4" y="275.9" transform="rotate(-90 277.4 275.9)">370</text>
<text x="423.3" y="275.3">1.</text>
<text x="430.3" y="275.3">Połączenie na szczególne A dotyczy wszystkich blach montażowych</text>
<text x="156.2" y="279.1">3</text>
<text x="222.8" y="280.9">3</text>
<text x="520.5" y="287.5">-</text>
<text x="369.1" y="288.7">8</text>
<text x="387.7" y="288.7">Blacha montażowa</text>
<text x="437.3" y="288.7">PUT_SD_KB_01_08</text>
<text x="486" y="288.7">140 x 80 x 10</text>
<text x="559.5" y="288.7">4 szt.</text>
<text x="369.1" y="295">7</text>
<text x="387.7" y="295">Rura</text>
<text x="437.3" y="295">PUT_SD_KB_01_07</text>
<text x="486" y="295">Ø 50 x 4</text>
<text x="520.5" y="295">1290 mm</text>
<text x="559.5" y="295">2 szt.</text>
<text x="277.4" y="301.6" transform="rotate(-90 277.4 301.6)">150</text>
<text x="369.1" y="301.4">6</text>
<text x="387.7" y="301.4">Rura</text>
<text x="437.3" y="301.4">PUT_SD_KB_01_06</text>
<text x="486" y="301.4">Ø 50 x 4</text>
<text x="520.5" y="301.4">670 mm</text>
<text x="559.5" y="301.4">1 szt.</text>
<text x="369.1" y="307.7">5</text>
<text x="387.7" y="307.7">Rura</text>
<text x="437.3" y="307.7">PUT_SD_KB_01_05</text>
<text x="486" y="307.7">Ø 50 x 4</text>
<text x="520.5" y="307.7">370 mm</text>
<text x="559.5" y="307.7">1 szt.</text>
<text x="6.5" y="316.9">B</text>
<text x="369" y="314">4</text>
<text x="387.7" y="314">Rura</text>
<text x="437.3" y="314">PUT_SD_KB_01_04</text>
<text x="486" y="314">Ø 50 x 4</text>
<text x="520.5" y="314">670 mm</text>
<text x="559.5" y="314">1 szt.</text>
<text x="584.8" y="316.9">B</text>
<text x="93.2" y="323.8">3</text>
<text x="369.1" y="320.4">3</text>
<text x="387.7" y="320.4">Rura</text>
<text x="437.3" y="320.4">PUT_SD_KB_01_03</text>
<text x="486" y="320.4">Ø 50 x 4</text>
<text x="520.5" y="320.4">2270 mm</text>
<text x="559.5" y="320.4">1 szt.</text>
<text x="268.4" y="324.2">3</text>
<text x="369.1" y="326.7">2</text>
<text x="387.7" y="326.7">Rura</text>
<text x="437.3" y="326.7">PUT_SD_KB_01_02</text>
<text x="486" y="326.7">Ø 50 x 4</text>
<text x="520.5" y="326.7">2270 mm</text>
<text x="559.5" y="326.7">1 szt.</text>
<text x="369.5" y="333.1">1</text>
<text x="387.7" y="333.1">Rura</text>
<text x="437.3" y="333.1">PUT_SD_KB_01_01</text>
<text x="486" y="333.1">Ø 50 x 4</text>
<text x="520.5" y="333.1">3080 mm</text>
<text x="559.5" y="333.1">1 szt.</text>
<text x="367.6" y="343.3">NR</text>
<text x="406.9" y="343.3">OPIS</text>
<text x="445.7" y="344">NUMER CZĘŚCI</text>
<text x="493" y="343.3">ROZMIAR</text>
<text x="529.4" y="344">DŁUGOŚĆ</text>
<text x="565.5" y="344">ILOŚĆ</text>
<text x="454.8" y="354.3">LISTA CZĘŚCI</text>
<text x="510.4" y="374.4">X</text>
<text x="542.9" y="376.9">01_00</text>
<text x="6.3" y="386.9">A</text>
<text x="584.6" y="386.9">A</text>
<text x="504.7" y="391.5">Klatka bezpieczeństwa</text>
<text x="475" y="405.7">PUT_SD_KB_01_00</text>
<text x="35.9" y="414.1">8</text>
<text x="110.1" y="414.1">7</text>
<text x="184.4" y="414.1">6</text>
<text x="258.7" y="414.1">5</text>
<text x="332.7" y="414.1">4</text>
<text x="407.1" y="414.1">3</text>
<text x="481.4" y="414.1">2</text>
<text x="556" y="414.1">1</text>
</g>
<g font-size="3.8">
<text x="365.5" y="358.8">Rzutowanie</text>
<text x="400.3" y="358.9">Podziałka/Maßtab</text>
<text x="440.9" y="358.9">Material/Material</text>
<text x="542.5" y="358.5">Zastępuje/Ersetzt</text>
<text x="358.4" y="363.3">/Projektionsmethode</text>
<text x="411.5" y="363.9">1:10</text>
<text x="447.1" y="363.9">AW-6060</text>
<text x="402.6" y="368.9">Format/Format</text>
<text x="443.6" y="368.9">Masa/Gewicht</text>
<text x="474.4" y="368.5">Oszacowana/Schätzung</text>
<text x="539.5" y="368.9">Indeks/Index</text>
<text x="412" y="373.9">A2</text>
<text x="451" y="373.9">N/A</text>
<text x="476.5" y="373.9">Obliczona/Berechnet</text>
<text x="355.7" y="383.9">Konstruował/Entworfen</text>
<text x="405" y="378.9">Data/Datum</text>
<text x="442.4" y="378.9">Nazwisko/Name</text>
<text x="478.1" y="378.5">Zważona/Gewogen</text>
<text x="517" y="383.5">Opis/Bennenung</text>
<text x="359.9" y="389">Kreślił/Gezeichnet</text>
<text x="359.8" y="393.5">Sprawdził/Geprüft</text>
<text x="361.6" y="398.3">Gültige Normen/</text>
<text x="474.9" y="398.5">Numer rysunku/Zeichnungsnummer</text>
<text x="541.5" y="398.5">Rewizja/Revision</text>
<text x="571.7" y="399.2">Blatt/</text>
<text x="359" y="402.8">Obowiązujące normy</text>
<text x="571.1" y="403.6">Arkusz</text>
<text x="355" y="408.3">ISO 13920</text>
<text x="574.4" y="408.9">1/1</text>
</g>
<g font-size="3.1">
<text x="407.8" y="383.6">06.08.2023</text>
<text x="447.7" y="383.6">M. Lebioda</text>
<text x="407.8" y="388.7">06.08.2023</text>
<text x="447.7" y="388.7">M. Lebioda</text>
<text x="408" y="393.7">18.08.2023</text>
<text x="447.8" y="393.8">J. Jasiński</text>
</g>
</svg>
